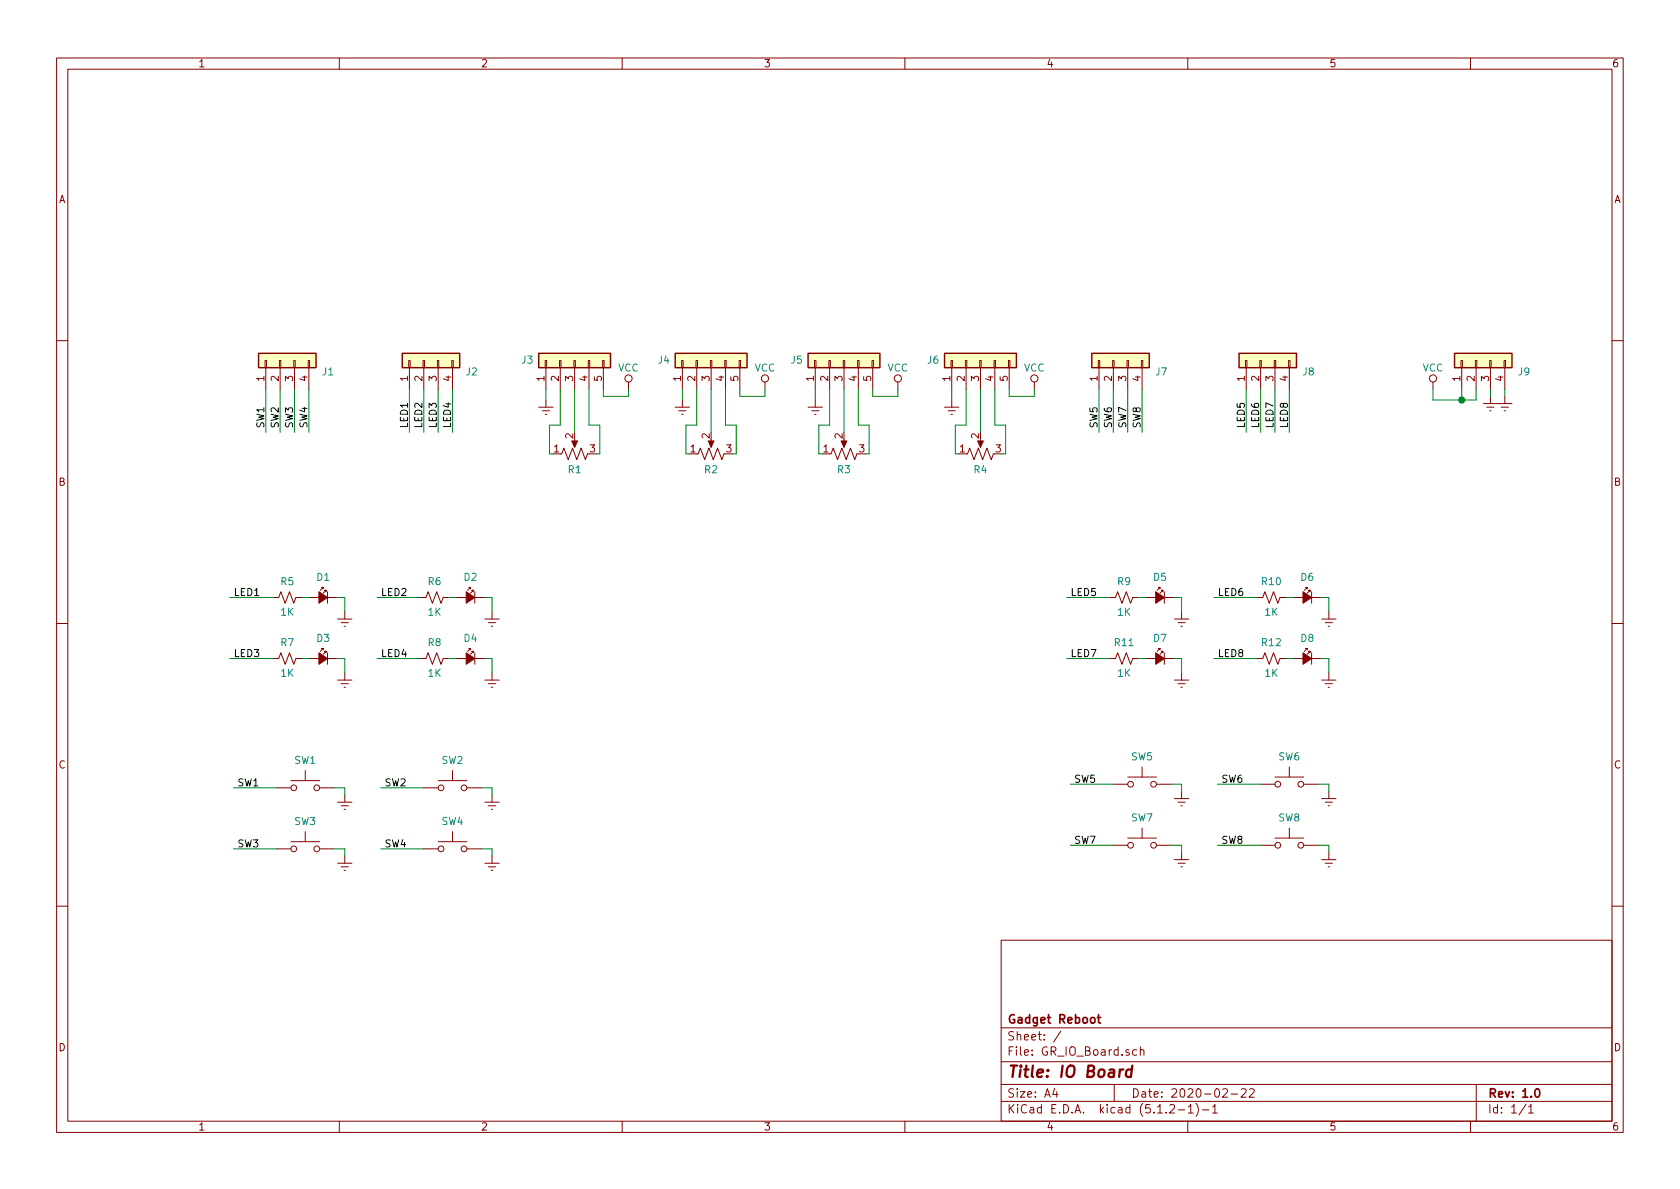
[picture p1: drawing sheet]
<svg xmlns="http://www.w3.org/2000/svg" width="297mm" height="210mm" viewBox="0 0 297 210" stroke-linecap="round" stroke-linejoin="round" font-family="sans-serif">
<g fill="none" stroke="#840000" stroke-width=".18">
<path d="M10 10.3h277v189.9h-277zM12 12.2h273v186.1h-273zM60 10.3v1.9M110 10.3v1.9M160 10.3v1.9M210 10.3v1.9M260 10.3v1.9M10 60.2h2M46.9 63.7h.2v1.3h-.2zM47 65v3.8M49.4 63.7h.3v1.3h-.3zM49.5 65v3.8"/>
<path d="M51.9 63.7h.3v1.3h-.3zM52.1 65v3.8M54.5 63.7h.2v1.3h-.2zM54.6 65v3.8M72.3 63.7h.2v1.3h-.2zM72.4 65v3.8M74.8 63.7h.3v1.3h-.3zM74.9 65v3.8M77.3 63.7h.3v1.3h-.3zM77.5 65v3.8M79.9 63.7h.2v1.3h-.2zM80 65v3.8"/>
<path d="M95.2 72h2.6M95.9 72.6h1.3M96.4 63.7h.2v1.3h-.2zM96.4 73.3h.2M96.5 65v3.8M96.5 70.7v1.3M98.9 63.7h.3v1.3h-.3zM99.1 65v3.8M101.5 63.7h.2v1.3h-.2zM101.6 65v3.8M101.6 77.7v1M104 63.7h.3v1.3h-.3z"/>
<path d="M104.1 65v3.8M106.6 63.7h.2v1.3h-.2zM106.7 65v3.8M111.1 67.6v1.2M119.4 72h2.5M120 72.6h1.3M120.5 63.7h.3v1.3h-.3zM120.5 73.3h.3M120.6 65v3.8M120.6 70.7v1.3M123.1 63.7h.2v1.3h-.2zM123.2 65v3.8"/>
<path d="M125.6 63.7h.3v1.3h-.3zM125.7 65v3.8M125.7 77.7v1M128.1 63.7h.3v1.3h-.3zM128.3 65v3.8M130.7 63.7h.2v1.3h-.2zM130.8 65v3.8M135.3 67.6v1.2M142.9 72h2.5M143.5 72.6h1.3M144 63.7h.3v1.3h-.3zM144 73.3h.3"/>
<path d="M144.1 65v3.8M144.1 70.7v1.3M146.6 63.7h.2v1.3h-.2zM146.7 65v3.8M149.1 63.7h.3v1.3h-.3zM149.2 65v3.8M149.2 77.7v1M151.6 63.7h.3v1.3h-.3zM151.8 65v3.8M154.2 63.7h.2v1.3h-.2zM154.3 65v3.8M158.7 67.6v1.2"/>
<path d="M167 72h2.5M167.6 72.6h1.3M168.1 63.7h.3v1.3h-.3zM168.1 73.3h.3M168.3 65v3.8M168.3 70.7v1.3M170.7 63.7h.2v1.3h-.2zM170.8 65v3.8M173.2 63.7h.3v1.3h-.3zM173.4 65v3.8M173.4 77.7v1M175.8 63.7h.2v1.3h-.2z"/>
<path d="M175.9 65v3.8M178.3 63.7h.3v1.3h-.3zM178.4 65v3.8M182.9 67.6v1.2M194.2 63.7h.2v1.3h-.2zM194.3 65v3.8M196.7 63.7h.3v1.3h-.3zM196.8 65v3.8M199.3 63.7h.2v1.3h-.2zM199.4 65v3.8M201.8 63.7h.3v1.3h-.3zM201.9 65v3.8"/>
<path d="M220.2 63.7h.3v1.3h-.3zM220.3 65v3.8M222.8 63.7h.2v1.3h-.2zM222.9 65v3.8M225.3 63.7h.3v1.3h-.3zM225.4 65v3.8M227.8 63.7h.3v1.3h-.3zM228 65v3.8M253.4 67.6v1.2M258.3 63.7h.3v1.3h-.3zM258.4 65v3.8M260.9 63.7h.2v1.3h-.2z"/>
<path d="M261 65v3.8M262.3 71.4h5M262.9 72h1.3M263.4 63.7h.3v1.3h-.3zM263.4 72.6h.3M263.5 65v3.8M263.5 70.1v1.3M265.4 72h1.3M265.9 63.7h.3v1.3h-.3zM265.9 72.6h.3M266.1 65v3.8M266.1 70.1v1.3"/>
<path d="M285 60.2h2M99.1 80.3h.2l.4-1.1 .8 2.1 .7-2.1 .8 2.1 .7-2.1 .8 2.1 .4-1M123.2 80.3h.2l.4-1.1 .8 2.1 .7-2.1 .8 2.1 .8-2.1 .7 2.1 .4-1M146.7 80.3h.2l.4-1.1 .8 2.1 .7-2.1 .8 2.1 .8-2.1 .7 2.1 .4-1M170.8 80.3h.3l.3-1.1 .8 2.1 .8-2.1 .7 2.1 .8-2.1 .8 2.1 .3-1M10 110.3h2M48.3 105.7h1l.4-1.1 .7 2.1 .8-2.1 .7 2.1 .4-1h1M48.3 116.5h1l.4-1.1 .7 2.1 .8-2.1 .7 2.1 .4-1h1M54.6 105.7h5.1M54.6 116.5h5.1M57.1 104.1v-.2h-.2h.2l-.5 .5M57.1 114.9v-.2h-.2h.2l-.5 .5"/>
<path d="M57.7 104.6v-.2h-.3h.3l-.6 .5M57.7 115.4v-.2h-.3h.3l-.6 .5M57.9 104.6v2.1M57.9 115.4v2.1M59.7 109.5h2.5M60.3 110.1h1.3M60.8 110.7h.3M61 108.2v1.3M61 119v1.3M74.3 105.7h1l.4-1.1 .8 2.1 .7-2.1 .8 2.1 .4-1h1M74.3 116.5h1l.4-1.1 .8 2.1 .7-2.1 .8 2.1 .4-1h1M80.6 105.7h5.1"/>
<path d="M80.6 116.5h5.1M83.2 104.1v-.2h-.3h.3l-.5 .5M83.2 114.9v-.2h-.3h.3l-.5 .5M83.7 104.6v-.2h-.3h.3l-.5 .5M83.7 115.4v-.2h-.3h.3l-.5 .5M83.9 104.6v2.1M83.9 115.4v2.1M85.7 109.5h2.6M86.4 110.1h1.2M86.9 110.7h.2M87 108.2v1.3M87 119v1.3"/>
<path d="M196.2 105.7h1l.4-1.1 .8 2.1 .7-2.1 .8 2.1 .4-1h1M196.2 116.5h1l.4-1.1 .8 2.1 .7-2.1 .8 2.1 .4-1h1M202.6 105.7h5M202.6 116.5h5M205.1 104.1v-.2h-.2h.2l-.5 .5M205.1 114.9v-.2h-.2h.2l-.5 .5M205.6 104.6v-.2h-.2h.2l-.5 .5M205.6 115.4v-.2h-.2h.2l-.5 .5M205.9 104.6v2.1M205.9 115.4v2.1M207.6 109.5h2.6M208.3 110.1h1.2"/>
<path d="M208.8 110.7h.2M208.9 108.2v1.3M208.9 119v1.3M222.2 105.7h1.1l.3-1.1 .8 2.1 .8-2.1 .7 2.1 .4-1h1M222.2 116.5h1.1l.3-1.1 .8 2.1 .8-2.1 .7 2.1 .4-1h1M228.6 105.7h5.1M228.6 116.5h5.1M231.1 104.1v-.2h-.2h.2l-.5 .5M231.1 114.9v-.2h-.2h.2l-.5 .5M231.6 104.6v-.2h-.2h.2l-.5 .5M231.6 115.4v-.2h-.2h.2l-.5 .5M231.9 104.6v2.1"/>
<path d="M231.9 115.4v2.1M233.7 109.5h2.5M234.3 110.1h1.3M234.8 110.7h.3M234.9 108.2v1.3M234.9 119v1.3M285 110.3h2M48.9 139.3h2.5M51.4 138h5.1M54 136.3v1.7M56.5 139.3h2.6M59.7 120.3h2.5"/>
<path d="M60.3 120.9h1.3M60.8 121.5h.3M74.9 139.3h2.6M77.5 138h5M80 136.3v1.7M82.5 139.3h2.6M85.7 120.3h2.6M86.4 120.9h1.2M86.9 121.5h.2M196.8 138.7h2.6M199.4 137.4h5.1M201.9 135.6v1.8"/>
<path d="M204.5 138.7h2.5M207.6 120.3h2.6M208.3 120.9h1.2M208.8 121.5h.2M208.9 139.9v1.3M222.9 138.7h2.5M225.4 137.4h5.1M228 135.6v1.8M230.5 138.7h2.5M233.7 120.3h2.5M234.3 120.9h1.3M234.8 121.5h.3"/>
<path d="M234.9 139.9v1.3M48.9 150.1h2.5M51.4 148.8h5.1M54 147.1v1.7M56.5 150.1h2.6M59.7 152.6h2.5M59.7 141.9h2.5M60.3 153.3h1.3M60.3 142.5h1.3M60.8 153.9h.3M60.8 143.1h.3M61 140.6v1.3"/>
<path d="M61 151.4v1.2M74.9 150.1h2.6M77.5 148.8h5M80 147.1v1.7M82.5 150.1h2.6M85.7 152.6h2.6M85.7 141.9h2.6M86.4 153.3h1.2M86.4 142.5h1.2M86.9 153.9h.2M86.9 143.1h.2M87 140.6v1.3"/>
<path d="M87 151.4v1.2M196.8 149.5h2.6M199.4 148.2h5.1M201.9 146.4v1.8M204.5 149.5h2.5M207.6 152h2.6M207.6 141.2h2.6M208.3 152.6h1.2M208.3 141.9h1.2M208.8 153.3h.2M208.8 142.5h.2M208.9 150.7v1.3"/>
<path d="M222.9 149.5h2.5M225.4 148.2h5.1M228 146.4v1.8M230.5 149.5h2.5M233.7 152h2.5M233.7 141.2h2.5M234.3 152.6h1.3M234.3 141.9h1.3M234.8 153.3h.3M234.8 142.5h.3M234.9 150.7v1.3M10 160.2h2"/>
<path d="M177 166.3h108v32h-108zM285 160.2h2M60 198.3v1.9M110 198.3v1.9M160 198.3v1.9M177 194.8h108M177 191.8h108M177 187.8h108M177 181.8h108M186.5 192.5l-.4 1h1M186.8 193v1M187.6 182.3l-1.3 2"/>
<path d="M197 191.8v3M201 185.7l-.4-.1-.3 .3v.6l.3 .1 .4-.1M201.6 185.7l.2-.1 .4 .1 .1 .9M201.6 185.1v1.5M206.8 195.5l.2-.2h.4l.2 .2 .1 .3-.1 .2-.8 .8h.9M208.3 196.3h1.2M210 198.3v1.9M210.1 195.8l.4-.5v1.5M210.1 196.8h.9M211.5 195.1a1.71 1.71 0 0 1 0 2.3M212.6 196.3h1.1M214.4 195.8l.4-.5v1.5"/>
<path d="M214.4 196.8h.8M216.2 192.7l.2-.2h.4l.2 .5-.9 1h.9M217.7 193.5h1.1M219.5 192.7l.2-.2h.3l.3 .2v.3v.2l-.9 .8h.9M220.9 192.7l.2-.2h.4l.2 .2 .1 .3-1 1h1M260 198.3v1.9M261 191.8v6.5M269.8 195.2l-1.2 2M270.3 195.8l.4-.5v1.5M270.3 196.8h.8"/>
<circle cx="111.1" cy="66.9" r=".63"/>
<circle cx="135.3" cy="66.9" r=".63"/>
<circle cx="158.7" cy="66.9" r=".63"/>
<circle cx="182.9" cy="66.9" r=".63"/>
<circle cx="253.4" cy="66.9" r=".63"/>
<circle cx="51.9" cy="139.3" r=".51"/>
<circle cx="56" cy="139.3" r=".51"/>
<circle cx="78" cy="139.3" r=".51"/>
<circle cx="82" cy="139.3" r=".51"/>
<circle cx="199.9" cy="138.7" r=".51"/>
<circle cx="204" cy="138.7" r=".51"/>
<circle cx="225.9" cy="138.7" r=".51"/>
<circle cx="230" cy="138.7" r=".51"/>
<circle cx="51.9" cy="150.1" r=".51"/>
<circle cx="56" cy="150.1" r=".51"/>
<circle cx="78" cy="150.1" r=".51"/>
<circle cx="82" cy="150.1" r=".51"/>
<circle cx="199.9" cy="149.5" r=".51"/>
<circle cx="204" cy="149.5" r=".51"/>
<circle cx="225.9" cy="149.5" r=".51"/>
<circle cx="230" cy="149.5" r=".51"/>
</g>
<path d="M194 179.9h.6M194.2 179.4v1.3l.4 .2M271.5 192.7l.2-.2a.81 .81 0 0 1 .6 .6 .81 .81 0 0 1-.3 .8l-.1 .1a.79 .79 0 0 1-.4-1.3z" fill="none" stroke="#840000" stroke-width=".3"/>
<path d="M198.6 189.1a.55 .55 0 0 0-.6 .4M200.1 189.2a.68 .68 0 0 0-1 .3v.8l.3 .1 .6-.1M200.2 188.4l-.3 2" fill="none" stroke="#840000" stroke-width=".41"/>
<g fill="#840000" stroke="#840000" stroke-width=".18">
<path d="M101.1 78h1l-.5 1.1z"/>
<path d="M125.2 78h1l-.5 1.1z"/>
<path d="M148.7 78h1l-.5 1.1z"/>
<path d="M172.8 78h1.1l-.5 1.1z"/>
<path d="M56.4 104.6l1.5 1.1-1.5 1z"/>
<path d="M82.4 104.6l1.5 1.1-1.5 1z"/>
<path d="M56.4 115.4l1.5 1.1-1.5 1z"/>
<path d="M82.4 115.4l1.5 1.1-1.5 1z"/>
<path d="M204.3 104.6l1.6 1.1-1.6 1z"/>
<path d="M230.4 104.6l1.5 1.1-1.5 1z"/>
<path d="M204.3 115.4l1.6 1.1-1.6 1z"/>
<path d="M230.4 115.4l1.5 1.1-1.5 1z"/>
</g>
<g fill="#ffffc2" stroke="#ffffc2" stroke-width=".18">
<path d="M95.2 62.5h12.7v2.5h-12.7z"/>
<path d="M119.4 62.5h12.7v2.5h-12.7z"/>
<path d="M142.9 62.5h12.7v2.5h-12.7z"/>
<path d="M167 62.5h12.7v2.5h-12.7z"/>
<path d="M45.7 62.5h10.2v2.5h-10.2z"/>
<path d="M193 62.5h10.2v2.5h-10.2z"/>
<path d="M71.1 62.5h10.2v2.5h-10.2z"/>
<path d="M219.1 62.5h10.1v2.5h-10.1z"/>
<path d="M257.2 62.5h10.1v2.5h-10.1z"/>
</g>
<path d="M45.7 62.5h10.2v2.5h-10.2zM71.1 62.5h10.2v2.5h-10.2zM95.2 62.5h12.7v2.5h-12.7zM119.4 62.5h12.7v2.5h-12.7zM142.9 62.5h12.7v2.5h-12.7zM167 62.5h12.7v2.5h-12.7zM193 62.5h10.2v2.5h-10.2zM219.1 62.5h10.1v2.5h-10.1zM257.2 62.5h10.1v2.5h-10.1z" fill="none" stroke="#840000" stroke-width=".25"/>
<g fill="none" stroke="#008400" stroke-width=".18">
<path d="M47 68.8v7.6M49.5 68.8v7.6M52.1 68.8v7.6M54.6 68.8v7.6M72.4 68.8v7.6M74.9 68.8v7.6M77.5 68.8v7.6M80 68.8v7.6M96.5 68.8v1.9M99.1 68.8v6.4h-1.9v5.1h.6M101.6 68.8v7.6M104.1 68.8v6.4h1.9v5.1h-.6"/>
<path d="M106.7 68.8v1.3h4.4v-1.3M120.6 68.8v1.9M123.2 68.8v6.4h-1.9v5.1h.6M125.7 68.8v7.6M128.3 68.8v6.4h1.9v5.1h-.7M130.8 68.8v1.3h4.5v-1.3M144.1 68.8v1.9M146.7 68.8v6.4h-1.9v5.1h.6M149.2 68.8v7.6M151.8 68.8v6.4h1.9v5.1h-.7M154.3 68.8v1.3h4.4v-1.3M168.3 68.8v1.9"/>
<path d="M170.8 68.8v6.4h-1.9v5.1h.6M173.4 68.8v7.6M175.9 68.8v6.4h1.9v5.1h-.6M178.4 68.8v1.3h4.5v-1.3M194.3 68.8v7.6M196.8 68.8v7.6M199.4 68.8v7.6M201.9 68.8v7.6M220.3 68.8v7.6M222.9 68.8v7.6M225.4 68.8v7.6M228 68.8v7.6"/>
<path d="M253.4 68.8v1.9h7.6v-1.9M258.4 68.8v1.9M263.5 68.8v1.3M266.1 68.8v1.3M40.6 105.7h7.7M40.6 116.5h7.7M53.3 105.7h1.3M53.3 116.5h1.3M59.7 105.7h1.3v2.5M59.7 116.5h1.3v2.5M66.7 105.7h7.6M66.7 116.5h7.6"/>
<path d="M79.4 105.7h1.2M79.4 116.5h1.2M85.7 105.7h1.3v2.5M85.7 116.5h1.3v2.5M188.6 105.7h7.6M188.6 116.5h7.6M201.3 105.7h1.3M201.3 116.5h1.3M207.6 105.7h1.3v2.5M207.6 116.5h1.3v2.5M214.6 105.7h7.6M214.6 116.5h7.6"/>
<path d="M227.3 105.7h1.3M227.3 116.5h1.3M233.7 105.7h1.2v2.5M233.7 116.5h1.2v2.5M41.3 139.3h7.6M59.1 139.3h1.9v1.3M67.3 139.3h7.6M85.1 139.3h1.9v1.3M189.2 138.7h7.6M207 138.7h1.9v1.2M215.3 138.7h7.6M233 138.7h1.9v1.2"/>
<path d="M41.3 150.1h7.6M59.1 150.1h1.9v1.3M67.3 150.1h7.6M85.1 150.1h1.9v1.3M189.2 149.5h7.6M207 149.5h1.9v1.2M215.3 149.5h7.6M233 149.5h1.9v1.2"/>
</g>
<circle cx="258.4" cy="70.7" r=".51" fill="#008400" stroke="#008400" stroke-width=".25"/>
<text font-size="2.8" fill="#840000" x="178" y="190.5">Title: IO Board</text>
<g font-size="2.1" fill="#840000">
<text x="178" y="184">Sheet: /</text>
<text x="178" y="181">Gadget Reboot</text>
<text x="178" y="186.7">File: GR_IO_Board.sch</text>
<text x="178" y="196.9">KiCad E.D.A. kicad (5.1.2-1)-1</text>
<text x="178" y="194.1">Size: A4</text>
<text x="200" y="194.1">Date: 2020-02-22</text>
<text x="263" y="194.1">Rev: 1.0</text>
<text x="263" y="196.9">Id: 1/1</text>
</g>
<g font-size="1.8" fill="#840000">
<text x="35" y="11.9">1</text>
<text x="85" y="11.9">2</text>
<text x="135" y="11.9">3</text>
<text x="185" y="11.9">4</text>
<text x="235" y="11.9">5</text>
<text x="285" y="11.9">6</text>
<text x="10.4" y="35.9">A</text>
<text x="285.4" y="35.9">A</text>
<text x="46.7" y="67.4" transform="rotate(-90 46.7 67.4)">1</text>
<text x="49.3" y="67.4" transform="rotate(-90 49.3 67.4)">2</text>
<text x="51.8" y="67.4" transform="rotate(-90 51.8 67.4)">3</text>
<text x="54.4" y="67.4" transform="rotate(-90 54.4 67.4)">4</text>
<text x="72.1" y="67.4" transform="rotate(-90 72.1 67.4)">1</text>
<text x="74.7" y="67.4" transform="rotate(-90 74.7 67.4)">2</text>
<text x="77.2" y="67.4" transform="rotate(-90 77.2 67.4)">3</text>
<text x="79.8" y="67.4" transform="rotate(-90 79.8 67.4)">4</text>
<text x="96.3" y="67.4" transform="rotate(-90 96.3 67.4)">1</text>
<text x="98.8" y="67.4" transform="rotate(-90 98.8 67.4)">2</text>
<text x="101.3" y="67.4" transform="rotate(-90 101.3 67.4)">3</text>
<text x="103.9" y="67.4" transform="rotate(-90 103.9 67.4)">4</text>
<text x="106.4" y="67.4" transform="rotate(-90 106.4 67.4)">5</text>
<text x="120.4" y="67.4" transform="rotate(-90 120.4 67.4)">1</text>
<text x="122.9" y="67.4" transform="rotate(-90 122.9 67.4)">2</text>
<text x="125.5" y="67.4" transform="rotate(-90 125.5 67.4)">3</text>
<text x="128" y="67.4" transform="rotate(-90 128 67.4)">4</text>
<text x="130.6" y="67.4" transform="rotate(-90 130.6 67.4)">5</text>
<text x="143.9" y="67.4" transform="rotate(-90 143.9 67.4)">1</text>
<text x="146.4" y="67.4" transform="rotate(-90 146.4 67.4)">2</text>
<text x="149" y="67.4" transform="rotate(-90 149 67.4)">3</text>
<text x="151.5" y="67.4" transform="rotate(-90 151.5 67.4)">4</text>
<text x="154.1" y="67.4" transform="rotate(-90 154.1 67.4)">5</text>
<text x="168" y="67.4" transform="rotate(-90 168 67.4)">1</text>
<text x="170.6" y="67.4" transform="rotate(-90 170.6 67.4)">2</text>
<text x="173.1" y="67.4" transform="rotate(-90 173.1 67.4)">3</text>
<text x="175.6" y="67.4" transform="rotate(-90 175.6 67.4)">4</text>
<text x="178.2" y="67.4" transform="rotate(-90 178.2 67.4)">5</text>
<text x="194.1" y="67.4" transform="rotate(-90 194.1 67.4)">1</text>
<text x="196.6" y="67.4" transform="rotate(-90 196.6 67.4)">2</text>
<text x="199.1" y="67.4" transform="rotate(-90 199.1 67.4)">3</text>
<text x="201.7" y="67.4" transform="rotate(-90 201.7 67.4)">4</text>
<text x="220.1" y="67.4" transform="rotate(-90 220.1 67.4)">1</text>
<text x="222.6" y="67.4" transform="rotate(-90 222.6 67.4)">2</text>
<text x="225.2" y="67.4" transform="rotate(-90 225.2 67.4)">3</text>
<text x="227.7" y="67.4" transform="rotate(-90 227.7 67.4)">4</text>
<text x="258.2" y="67.4" transform="rotate(-90 258.2 67.4)">1</text>
<text x="260.7" y="67.4" transform="rotate(-90 260.7 67.4)">2</text>
<text x="263.3" y="67.4" transform="rotate(-90 263.3 67.4)">3</text>
<text x="265.8" y="67.4" transform="rotate(-90 265.8 67.4)">4</text>
<text x="101.3" y="77.6" transform="rotate(-90 101.3 77.6)">2</text>
<text x="125.5" y="77.6" transform="rotate(-90 125.5 77.6)">2</text>
<text x="149" y="77.6" transform="rotate(-90 149 77.6)">2</text>
<text x="173.1" y="77.6" transform="rotate(-90 173.1 77.6)">2</text>
<text x="97.9" y="80">1</text>
<text x="104.3" y="80">3</text>
<text x="122.1" y="80">1</text>
<text x="128.4" y="80">3</text>
<text x="145.6" y="80">1</text>
<text x="151.9" y="80">3</text>
<text x="169.7" y="80">1</text>
<text x="176" y="80">3</text>
<text x="10.4" y="85.9">B</text>
<text x="285.4" y="85.9">B</text>
<text x="10.4" y="135.9">C</text>
<text x="285.4" y="135.9">C</text>
<text x="10.4" y="185.9">D</text>
<text x="285.4" y="185.9">D</text>
<text x="35" y="199.9">1</text>
<text x="85" y="199.9">2</text>
<text x="135" y="199.9">3</text>
<text x="185" y="199.9">4</text>
<text x="235" y="199.9">5</text>
<text x="285" y="199.9">6</text>
</g>
<g font-size="1.8" fill="#008484">
<text x="92.3" y="64.3">J3</text>
<text x="109.3" y="65.7">VCC</text>
<text x="116.4" y="64.3">J4</text>
<text x="133.4" y="65.7">VCC</text>
<text x="139.9" y="64.3">J5</text>
<text x="156.9" y="65.7">VCC</text>
<text x="164" y="64.3">J6</text>
<text x="181" y="65.7">VCC</text>
<text x="251.5" y="65.7">VCC</text>
<text x="57" y="66.4">J1</text>
<text x="82.4" y="66.4">J2</text>
<text x="204.4" y="66.4">J7</text>
<text x="230.4" y="66.4">J8</text>
<text x="268.5" y="66.4">J9</text>
<text x="100.5" y="83.7">R1</text>
<text x="124.6" y="83.7">R2</text>
<text x="148.1" y="83.7">R3</text>
<text x="172.2" y="83.7">R4</text>
<text x="49.7" y="103.5">R5</text>
<text x="56" y="102.7">D1</text>
<text x="75.7" y="103.5">R6</text>
<text x="82.1" y="102.7">D2</text>
<text x="197.6" y="103.5">R9</text>
<text x="204" y="102.7">D5</text>
<text x="223.2" y="103.5">R10</text>
<text x="230" y="102.7">D6</text>
<text x="49.7" y="108.9">1K</text>
<text x="56" y="113.5">D3</text>
<text x="75.7" y="108.9">1K</text>
<text x="82.1" y="113.5">D4</text>
<text x="197.6" y="108.9">1K</text>
<text x="204" y="113.5">D7</text>
<text x="223.7" y="108.9">1K</text>
<text x="230" y="113.5">D8</text>
<text x="49.7" y="114.3">R7</text>
<text x="49.7" y="119.7">1K</text>
<text x="75.7" y="114.3">R8</text>
<text x="75.7" y="119.7">1K</text>
<text x="197.1" y="114.3">R11</text>
<text x="197.6" y="119.7">1K</text>
<text x="223.2" y="114.3">R12</text>
<text x="223.7" y="119.7">1K</text>
<text x="52.1" y="135.1">SW1</text>
<text x="78.1" y="135.1">SW2</text>
<text x="200" y="134.5">SW5</text>
<text x="226.1" y="134.5">SW6</text>
<text x="52.1" y="145.9">SW3</text>
<text x="78.1" y="145.9">SW4</text>
<text x="200" y="145.3">SW7</text>
<text x="226.1" y="145.3">SW8</text>
</g>
<g font-size="1.8">
<text x="46.7" y="75.8" transform="rotate(-90 46.7 75.8)">SW1</text>
<text x="49.3" y="75.8" transform="rotate(-90 49.3 75.8)">SW2</text>
<text x="51.8" y="75.8" transform="rotate(-90 51.8 75.8)">SW3</text>
<text x="54.4" y="75.8" transform="rotate(-90 54.4 75.8)">SW4</text>
<text x="72.1" y="75.8" transform="rotate(-90 72.1 75.8)">LED1</text>
<text x="74.7" y="75.8" transform="rotate(-90 74.7 75.8)">LED2</text>
<text x="77.2" y="75.8" transform="rotate(-90 77.2 75.8)">LED3</text>
<text x="79.8" y="75.8" transform="rotate(-90 79.8 75.8)">LED4</text>
<text x="194.1" y="75.8" transform="rotate(-90 194.1 75.8)">SW5</text>
<text x="196.6" y="75.8" transform="rotate(-90 196.6 75.8)">SW6</text>
<text x="199.1" y="75.8" transform="rotate(-90 199.1 75.8)">SW7</text>
<text x="201.7" y="75.8" transform="rotate(-90 201.7 75.8)">SW8</text>
<text x="220.1" y="75.8" transform="rotate(-90 220.1 75.8)">LED5</text>
<text x="222.6" y="75.8" transform="rotate(-90 222.6 75.8)">LED6</text>
<text x="225.2" y="75.8" transform="rotate(-90 225.2 75.8)">LED7</text>
<text x="227.7" y="75.8" transform="rotate(-90 227.7 75.8)">LED8</text>
<text x="41.3" y="105.4">LED1</text>
<text x="67.3" y="105.4">LED2</text>
<text x="189.2" y="105.4">LED5</text>
<text x="215.3" y="105.4">LED6</text>
<text x="41.3" y="116.2">LED3</text>
<text x="67.3" y="116.2">LED4</text>
<text x="189.2" y="116.2">LED7</text>
<text x="215.3" y="116.2">LED8</text>
<text x="41.9" y="139.1">SW1</text>
<text x="67.9" y="139.1">SW2</text>
<text x="189.9" y="138.4">SW5</text>
<text x="215.9" y="138.4">SW6</text>
<text x="41.9" y="149.9">SW3</text>
<text x="67.9" y="149.9">SW4</text>
<text x="189.9" y="149.2">SW7</text>
<text x="215.9" y="149.2">SW8</text>
</g>
</svg>
